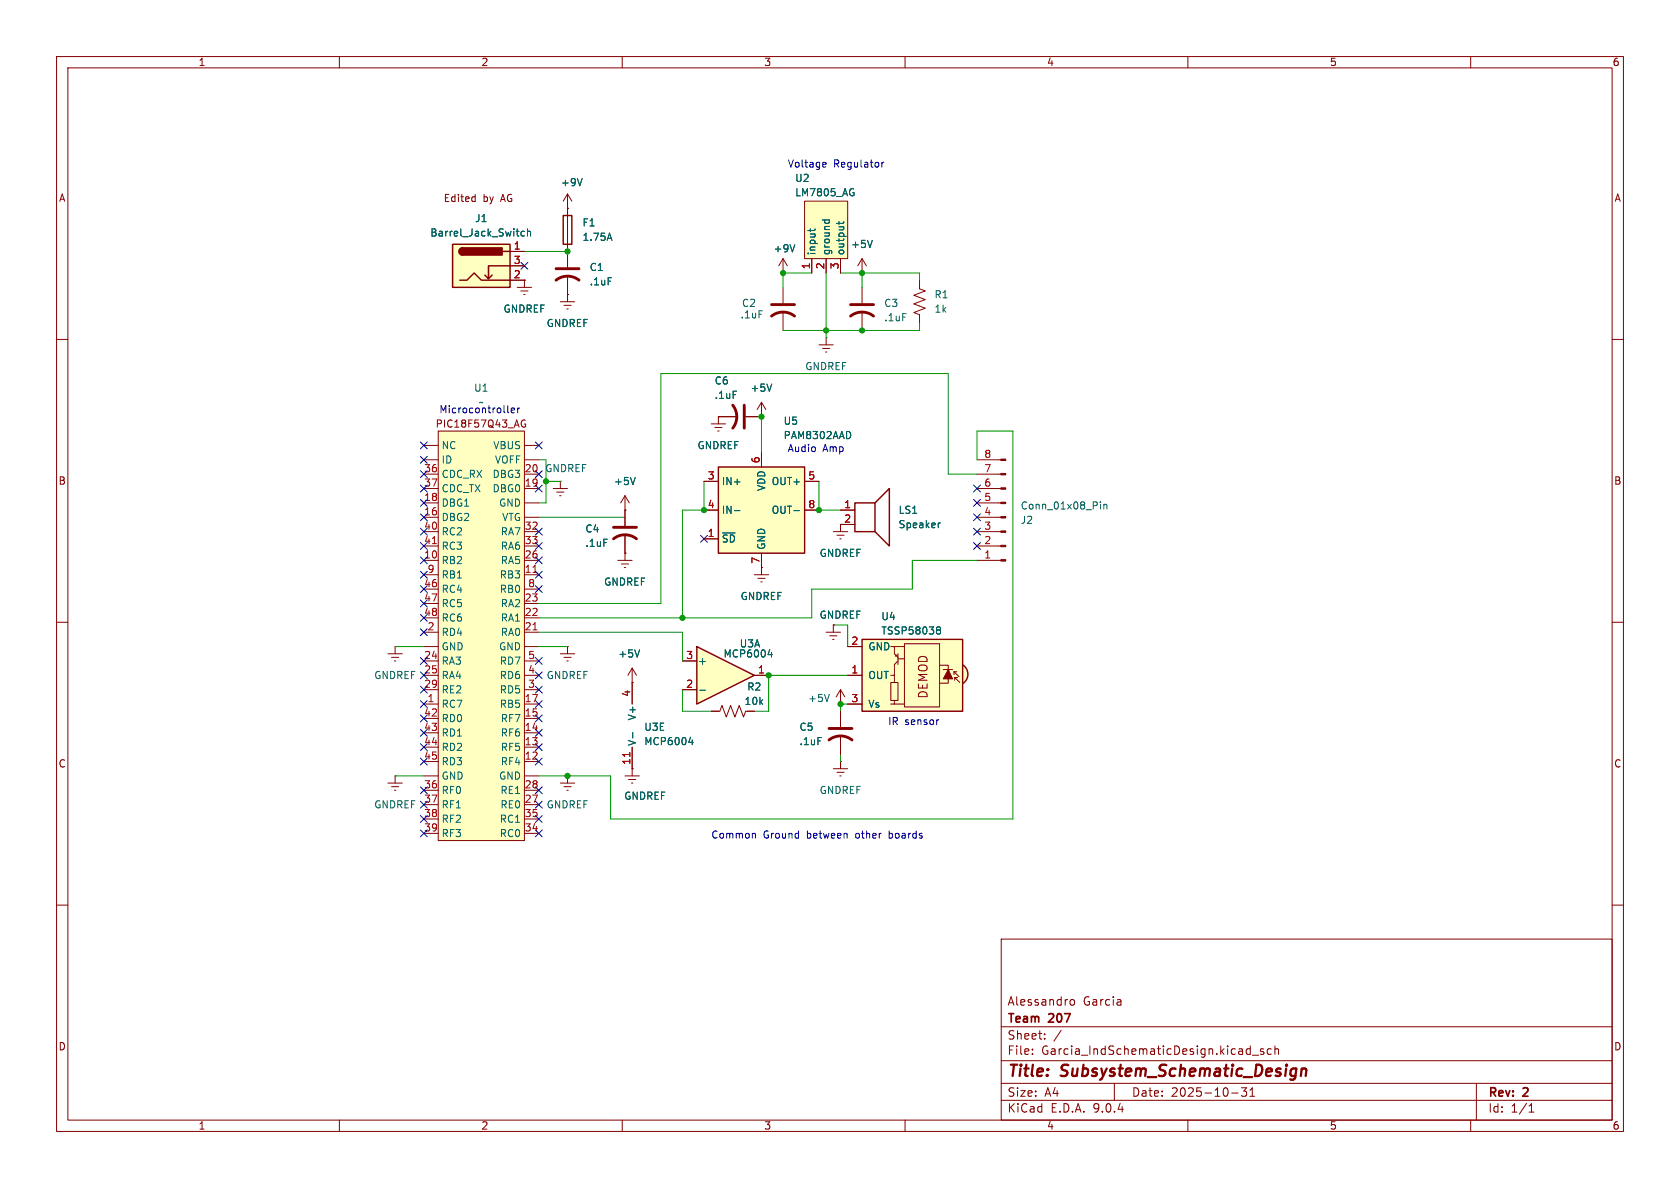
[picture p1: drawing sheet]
<svg xmlns="http://www.w3.org/2000/svg" width="297mm" height="210mm" viewBox="0 0 297 210" stroke-linecap="round" stroke-linejoin="round" font-family="sans-serif">
<g fill="none" stroke="#840000" stroke-width=".18">
<path d="M10 10h277v190h-277zM12 12h273v186h-273zM60 10v2M110 10v2M160 10v2M210 10v2M260 10v2M10 60h2M285 60h2M10 110h2M285 110h2M10 160h2"/>
<path d="M177 166h108v32h-108zM189.3 176.8l.4-.1 .3 .3v.4l-.3 .3-.4-.1-.1-.2v-.4zM285 160h2M60 198v2M110 198v2M160 198v2M177 194.5h108M177 191.5h108M177 187.5h108M177 181.5h108M182.5 186.3v.1M182.5 185.5v.1"/>
<path d="M184.7 183.6v.1M184.7 182.8v.1M187.6 182.1l-1.3 2M197 191.5v3M210 198v2M217.7 193.2h1.2M220.4 192.3l-.5 .6 .4 .1v.7l-.2 .1h-.4l-.2-.1M220.9 185.4l.1 .1M221 193.8h.8M221 192.7l.4-.4v1.5M221 184.9v1.5M221 186.3l-.1 .1"/>
<path d="M221.4 186.5h1.1M223.4 185.5l-.4-.1-.2 .2 .1 .2 .5 .2v.3h-.6M224.7 185.5l-.4-.1-.3 .3v.4l.2 .2h.5M225.4 185.5l.2-.1 .4 .1v.9M225.4 184.9v1.5M260 198v2M261 191.5v6.5M270.3 196.6h.9M270.3 195.5l.4-.4v1.5"/>
</g>
<path d="M230.1 189.1a.49 .49 0 0 1 .9 .1l-.2 1M230.1 188.9l-.1 1.3" fill="none" stroke="#840000" stroke-width=".4"/>
<path d="M80 43.2h10.2v7.6h-10.2z" fill="#ffffc2"/>
<path d="M80 43.2h10.2v7.6h-10.2zM81.3 49.5h1.2l1.3-1.2 1.3 1.2h5.1M81.8 43.8a.64 .64 0 0 0-.6 .7 .64 .64 0 0 0 .6 .6M87 48.6l-.6 .7M88.9 44.5h1.3M90.2 47h-3.8v2.3l-.7-.7" fill="none" stroke="#840000" stroke-width=".25"/>
<g fill="#840000" stroke="#840000" stroke-width=".25">
<path d="M81.3 44l.5-.2v1.3a.63 .63 0 0 1-.6-.4 .63 .63 0 0 1 .1-.7z"/>
<path d="M81.8 43.8h7v1.3h-7z"/>
</g>
<path d="M83.6 34.8h.4M84 34.4v1.2M84 35.6h-.4M90.2 44.5h2.5M90.2 47h2.5M90.2 49.5h2.5" fill="none" stroke="#840000" stroke-width=".18"/>
<path d="M92.7 40.9h-.4l-.2 .2 .1 .6h.5M93.3 41l.1-.1h.3l.1 .8M93.3 40.5v1.2" fill="none" stroke="#006464" stroke-width=".18"/>
<path d="M123.2 114.3l10.1 5.1-10.1 5.1z" fill="#ffffc2"/>
<path d="M123.2 114.3l10.1 5.1-10.1 5.1z" fill="none" stroke="#840000" stroke-width=".25"/>
<path d="M138.4 50.8v2.8M138.4 55.1v3.3M120.6 116.8h2.6M133.3 119.4h2.6M133.3 101.6h2.6M134 102.2h1.3M134.5 102.9h.2M134.6 100.3h.1M134.6 100.3v1.3M120.6 121.9h2.6" fill="none" stroke="#840000" stroke-width=".18"/>
<path d="M135.8 115.7h.8M136.4 115.3v.8M123.7 122h1" fill="none" stroke="#006464" stroke-width=".18"/>
<path d="M136.4 55.9a3.3 3.3 0 0 1 4.1 0M136.4 53.8h4.1" fill="none" stroke="#840000" stroke-width=".51"/>
<path d="M127 82.6h15.2v15.2h-15.2z" fill="#ffffc2"/>
<path d="M127 82.6h15.2v15.2h-15.2z" fill="none" stroke="#840000" stroke-width=".25"/>
<g fill="none" stroke="#840000" stroke-width=".18">
<path d="M97.8 86.4h2.5M98.4 87h1.3M98.9 87.6h.3M99.1 85.1h.1M99.1 85.1v1.3M124.5 85.1h2.5M124.5 90.2h2.5M124.5 95.3h2.5M134.6 80v2.6M134.6 97.8v2.5M142.2 85.1h2.6M142.2 90.2h2.6"/>
<path d="M146 111.8h2.6M146.7 112.4h1.3M147.2 113h.2M147.3 110.5h.1M147.3 110.5v1.3M148.6 124.5h.1M148.6 121.9l-.8 1.3M148.6 121.9l.8 1.3M148.6 121.9v2.6"/>
</g>
<path d="M150.3 76.6v.6M129.8 90.3h1M140.4 90.3h.9M146.6 122.8l-.4 1.2" fill="none" stroke="#006464" stroke-width=".18"/>
<path d="M142.2 35.6h7.7v10.1h-7.7z" fill="#ffffc2"/>
<g fill="none" stroke="#840000" stroke-width=".18">
<path d="M142.2 35.6h7.7v10.1h-7.7zM138.4 48.3h.1M138.4 45.7l-.7 1.3M138.4 45.7l.8 1.3M138.4 45.7v2.6M143.5 45.7v2.6M146 45.7v2.6M148.6 45.7v2.6M152.4 48.3h.1M152.4 45.7l-.8 1.3M152.4 45.7l.8 1.3M152.4 45.7v2.6"/>
<path d="M152.4 50.8v2.8M152.4 55.1v3.3M162.6 49.5v1.6l1 .3-2.1 .8 2.1 .8-2.1 .7 2.1 .8-2.1 .7 1.1 .4v1.6M110.5 90.2h.1M110.5 87.6l-.8 1.3M110.5 87.6l.8 1.3M110.5 87.6v2.6"/>
</g>
<path d="M145.4 38.9h1.2M145.8 38.9v.3M146.6 38.9v.3M148.3 39.2v.5M149.2 39.2l-.2 .3h-1.1M150.7 34.1h.3v.4l-.3 .1M150.8 33.3l.1 .1M140.5 43.3l-.4 1.2M143.2 40.5v.4M144.1 40.5l-.2 .3h-1.1M154.2 42.5l-.4 1.3M112.3 84.4l-.4 1.3" fill="none" stroke="#006464" stroke-width=".18"/>
<path d="M150.4 55.9a3.3 3.3 0 0 1 4 0M150.4 53.8h4" fill="none" stroke="#840000" stroke-width=".51"/>
<path d="M170.3 117.6a1.97 1.97 0 0 1 0 3.2l-1.2-1.6z" fill="#ffffc2" stroke="#ffffc2" stroke-width=".18"/>
<path d="M152.4 113h17.8v12.7h-17.8z" fill="#ffffc2"/>
<path d="M152.4 113h17.8v12.7h-17.8zM170.3 117.6a1.97 1.97 0 0 1 0 3.2" fill="none" stroke="#840000" stroke-width=".25"/>
<g fill="none" stroke="#840000" stroke-width=".18">
<path d="M149.9 114.3h2.5M149.9 119.4h2.5M157.5 114.3h.6v1.3l.6 .6M158.1 114.3h1.8M158.1 119.4v1.3M158.6 115.8h-.2v.3M158.7 116.8l-.6 .7v1.9h-.6M158.7 115.6v1.9M158.7 116.5h1.2M159.9 113.8h6.2v11.2h-6.2zM166.1 117.6h1.5v3.2h-1.5M166.8 118.4h1.6"/>
<path d="M168.7 118.7l.8 .9M168.7 118.7h.5M168.7 118.7v.6M168.8 119.8l.9 .9M168.8 119.8h.5M168.8 119.8v.5M149.9 124.5h2.5M157.5 120.7h1.2v3.1h-1.2zM158.1 123.8v.7h-.6M158.1 124.5h1.8"/>
</g>
<path d="M167.6 118.4l.8 1.6h-1.6z" fill="#840000" stroke="#840000" stroke-width=".18"/>
<path d="M165.8 110.8h.2l.3 .3-.3 .3M165.8 111.4h.2M166 111.4l.3 .2v.2l-.1 .2-.4 .1" fill="none" stroke="#006464" stroke-width=".18"/>
<path d="M77.5 76.2h15.2v72.4h-15.2z" fill="#ffffc2"/>
<g fill="none" stroke="#840000" stroke-width=".18">
<path d="M100.3 36.8h.1M100.3 34.3v12.9M100.3 34.3l-.7 1.3M100.3 34.3l.8 1.3M90.2 44.5h2.5M90.2 47h2.5M90.2 49.5h2.5M91.4 50.8h2.6M92.1 51.4h1.2M92.6 52.1h.2M92.7 49.5h.1M92.7 49.5v1.3"/>
<path d="M99.1 53.3h2.5M99.7 54h1.3M100.2 54.6h.3M100.3 52.1h.1M100.3 48.8v4.5M138.4 48.3h.1M143.5 45.7v2.6M146 59.7h.1M146 45.7v2.6M146 59.7v1.3M148.6 45.7v2.6M152.4 48.3h.1"/>
<path d="M74.9 78.7h2.6M77.5 76.2h15.2v72.4h-15.2zM92.7 75h.2v.4h-.5l-.2-.2M92.7 78.7h2.5M92.9 74.3h-.5l-.2 .2M125.7 74.9h2.6M126.4 75.6h1.2M126.9 76.2h.2M127 73.7h.1M127 73.7h3.3M127 73.7v1.2M131.8 73.7h2.8"/>
<path d="M134.6 73.7h.1M134.6 71.1l-.7 1.3M134.6 71.1l.8 1.3M134.6 71.1v2.6M144.8 61h2.5M145.4 61.6h1.3M145.9 62.2h.3M74.9 81.3h2.6M74.9 83.8h2.6M74.9 86.4h2.6M74.9 88.9h2.6M74.9 91.4h2.6"/>
<path d="M74.9 94h2.6M74.9 96.5h2.6M74.9 99.1h2.6M92.7 81.3h2.5M92.7 83.8h2.5M92.7 86.4h2.5M92.7 88.9h2.5M92.7 91.4h2.5M92.7 94h2.5M92.7 96.5h2.5M92.7 99.1h2.5M109.2 99.1h2.6"/>
<path d="M109.9 99.7h1.2M110.5 97.8h.1M110.5 90.2h.1M110.5 90.2v2.8M110.5 94.5v4.6M124.5 90.2h2.5M124.5 95.3h2.5M124.5 85.1h2.5M134.6 80v2.6M134.6 97.8v2.5M142.2 90.2h2.6M142.2 85.1h2.6"/>
<path d="M147.3 94h2.6M148 94.6h1.2M148.5 95.3h.2M148.6 90.2h2.5M151.1 92.7h-2.5v1.3M172.7 81.3h4.2M172.7 83.8h4.2M172.7 86.4h4.2M172.7 88.9h4.2M172.7 91.4h4.2M172.7 94h4.2M172.7 96.5h4.2"/>
<path d="M172.7 99.1h4.2M68.6 115.6h2.5M69.2 116.2h1.3M69.7 116.8h.3M69.8 114.3h.1M69.8 114.3v1.3M74.9 101.6h2.6M74.9 104.1h2.6M74.9 106.7h2.6M74.9 109.2h2.6M74.9 111.8h2.6M74.9 114.3h2.6"/>
<path d="M74.9 116.8h2.6M74.9 119.4h2.6M92.7 101.6h2.5M92.7 104.1h2.5M92.7 106.7h2.5M92.7 109.2h2.5M92.7 111.8h2.5M92.7 114.3h2.5M92.7 116.8h2.5M92.7 119.4h2.5M99.1 115.6h2.5M99.7 116.2h1.3"/>
<path d="M100.2 116.8h.3M100.3 114.3h.1M100.3 114.3v1.3M110.4 100.3h.2M111.8 118.1v6.4M111.8 118.1l-.8 1.3M111.8 118.1l.7 1.3M120.6 116.8h2.6M133.3 119.4h2.6M134.6 100.3h.1M147.3 110.5h.1M149.9 114.3h2.5"/>
<path d="M149.9 119.4h2.5M68.6 138.4h2.5M69.2 139.1h1.3M69.7 139.7h.3M69.8 137.2h.1M69.8 137.2v1.2M74.9 121.9h2.6M74.9 124.5h2.6M74.9 127h2.6M74.9 129.5h2.6M74.9 132.1h2.6M74.9 134.6h2.6"/>
<path d="M74.9 137.2h2.6M74.9 139.7h2.6M92.7 121.9h2.5M92.7 124.5h2.5M92.7 127h2.5M92.7 129.5h2.5M92.7 132.1h2.5M92.7 134.6h2.5M92.7 137.2h2.5M92.7 139.7h2.5M99.1 138.4h2.5M99.7 139.1h1.3"/>
<path d="M100.2 139.7h.3M100.3 137.2h.1M100.3 137.2v1.2M110.5 137.2h2.5M111.1 137.8h1.3M111.6 138.4h.3M111.8 135.9h.1M111.8 120.7h.1M111.8 132.1v5.1M120.6 121.9h2.6M125.7 125.7h1.6l.3-1 .8 2 .8-2 .7 2 .8-2 .7 2 .4-1h1.5M147.3 135.9h2.6"/>
<path d="M148 136.5h1.2M148.5 137.2h.2M148.6 134.6h.1M148.6 125.7v2.8M148.6 130v3.4M148.6 134.6v1.3M149.9 124.5h2.5M74.9 142.2h2.6M74.9 144.8h2.6M74.9 147.3h2.6M92.7 142.2h2.5M92.7 144.8h2.5"/>
<path d="M92.7 147.3h2.5"/>
</g>
<path d="M76.4 96.1h.8M94.2 101.2h.7M94.2 111.3h.7M111.3 133v.7" fill="none" stroke="#a90000" stroke-width=".18"/>
<g fill="none" stroke="#006464" stroke-width=".18">
<path d="M102.9 31.6l-.4 1.2M145.4 38.9h1.2M145.8 38.9v.3M146.6 38.9v.3M148.3 39.2v.5M149.2 39.2l-.2 .3h-1.1M150.7 34.1h.3v.4l-.3 .1M150.8 33.3l.1 .1M92.7 40.9h-.4l-.2 .2 .1 .6h.5M93.3 41l.1-.1h.3l.1 .8M93.3 40.5v1.2M107.8 41.2l.4 1.3"/>
<path d="M140.5 43.3l-.4 1.2M143.2 40.5v.4M144.1 40.5l-.2 .3h-1.1M154.2 42.5l-.4 1.3M136.4 67.9l-.4 1.3M150.3 76.6v.6M112.3 84.4l-.4 1.3M129.8 90.3h1M140.4 90.3h.9M166.2 92.4l-.3 .2M194.5 88.7v.1M194.5 89.1v.9"/>
<path d="M195.1 89.1v.9M195.1 89.3l.2-.2 .3 .1 .1 .8M113.1 114.9l-.5 1.2M135.8 115.7h.8M136.4 115.3v.8M165.8 110.8h.2l.3 .3-.3 .3M165.8 111.4h.2M166 111.4l.3 .2v.2l-.1 .2-.4 .1M111.9 129.5v1M121.8 131.2h.8M122.4 130.8v.8M123.7 122h1"/>
</g>
<path d="M98.3 49.5a3.3 3.3 0 0 1 4.1 0M98.3 47.5h4.1M129.5 71.6a3.3 3.3 0 0 1 0 4.1M131.6 71.6v4.1M108.5 95.3a3.3 3.3 0 0 1 4 0M108.5 93.2h4M146.6 130.8a3.3 3.3 0 0 1 4 0M146.6 128.8h4" fill="none" stroke="#840000" stroke-width=".51"/>
<path d="M99.6 38.1h1.5v5.1h-1.5zM151.1 88.9h3.6v5.1h-3.6zM154.7 88.9l2.5-2.5v10.1l-2.5-2.5" fill="none" stroke="#840000" stroke-width=".25"/>
<g fill="#840000" stroke="#840000" stroke-width=".18">
<path d="M176.9 98.9h.9v.3h-.9z"/>
<path d="M176.9 96.4h.9v.2h-.9z"/>
<path d="M176.9 93.9h.9v.2h-.9z"/>
<path d="M176.9 91.3h.9v.3h-.9z"/>
<path d="M176.9 88.8h.9v.2h-.9z"/>
<path d="M176.9 86.2h.9v.3h-.9z"/>
<path d="M176.9 83.7h.9v.2h-.9z"/>
<path d="M176.9 81.2h.9v.2h-.9z"/>
</g>
<g fill="none" stroke="#009600" stroke-width=".18">
<path d="M92.7 44.5h7.6M143.5 48.3h-5.1v2.5M146 48.3v11.4M148.6 48.3h14v1.2M152.4 48.3v2.5M162.6 57.2v1.2h-24.2M134.6 73.7v6.3M95.2 81.3h1.3v7.6h-1.3M95.2 91.4h15.3M96.5 85.1h2.6M124.5 85.1v5.1h-3.9v19M144.8 85.1v5.1h3.8"/>
<path d="M172.7 83.8h-5.1v-17.8h-50.8v40.7h-21.6M172.7 99.1h-11.4v5h-17.8v5.1h-48.3M172.7 81.3v-5.1h6.4v68.6h-71.2v-7.6h-12.7M69.8 114.3h5.1M95.2 111.8h25.4v5M95.2 114.3h5.1M147.3 110.5h2.6v3.8M149.9 119.4h-14v6.3h-2.6M69.8 137.2h5.1M120.6 121.9v3.8h5.1M148.6 133.4v1.2M149.9 124.5h-1.3v1.2"/>
</g>
<g fill="none" stroke="#000084" stroke-width=".18">
<path d="M92.1 46.4l1.2 1.2M93.3 46.4l-1.2 1.2M74.3 78.1l1.2 1.2M75.5 78.1l-1.2 1.2M94.6 78.1l1.3 1.2M95.9 78.1l-1.3 1.2M74.3 83.2l1.2 1.2M74.3 85.8l1.2 1.2M74.3 80.7l1.2 1.2M74.3 93.4l1.2 1.2M74.3 98.5l1.2 1.2M74.3 88.3l1.2 1.2"/>
<path d="M74.3 95.9l1.2 1.2M74.3 90.8l1.2 1.2M75.5 98.5l-1.2 1.2M75.5 83.2l-1.2 1.2M75.5 85.8l-1.2 1.2M75.5 80.7l-1.2 1.2M75.5 93.4l-1.2 1.2M75.5 88.3l-1.2 1.2M75.5 95.9l-1.2 1.2M75.5 90.8l-1.2 1.2M94.6 83.2l1.3 1.2M94.6 95.9l1.3 1.2"/>
<path d="M94.6 93.4l1.3 1.2M94.6 98.5l1.3 1.2M94.6 85.8l1.3 1.2M95.9 83.2l-1.3 1.2M95.9 95.9l-1.3 1.2M95.9 93.4l-1.3 1.2M95.9 98.5l-1.3 1.2M95.9 85.8l-1.3 1.2M123.9 94.6l1.2 1.3M125.1 94.6l-1.2 1.3M172.1 85.8l1.2 1.2M172.1 93.4l1.2 1.2"/>
<path d="M172.1 95.9l1.2 1.2M172.1 90.8l1.2 1.2M172.1 88.3l1.2 1.2M173.3 85.8l-1.2 1.2M173.3 93.4l-1.2 1.2M173.3 95.9l-1.2 1.2M173.3 90.8l-1.2 1.2M173.3 88.3l-1.2 1.2M74.3 118.8l1.2 1.2M74.3 101l1.2 1.2M74.3 106.1l1.2 1.2M74.3 103.5l1.2 1.2"/>
<path d="M74.3 111.2l1.2 1.2M74.3 116.2l1.2 1.2M74.3 108.6l1.2 1.2M75.5 103.5l-1.2 1.2M75.5 116.2l-1.2 1.2M75.5 118.8l-1.2 1.2M75.5 101l-1.2 1.2M75.5 106.1l-1.2 1.2M75.5 111.2l-1.2 1.2M75.5 108.6l-1.2 1.2M94.6 118.8l1.3 1.2M94.6 103.5l1.3 1.2"/>
<path d="M94.6 101l1.3 1.2M94.6 116.2l1.3 1.2M95.9 118.8l-1.3 1.2M95.9 103.5l-1.3 1.2M95.9 101l-1.3 1.2M95.9 116.2l-1.3 1.2M74.3 126.4l1.2 1.2M74.3 121.3l1.2 1.2M74.3 123.9l1.2 1.2M74.3 128.9l1.2 1.2M74.3 139.1l1.2 1.2M74.3 131.5l1.2 1.2"/>
<path d="M74.3 134l1.2 1.2M75.5 139.1l-1.2 1.2M75.5 123.9l-1.2 1.2M75.5 121.3l-1.2 1.2M75.5 126.4l-1.2 1.2M75.5 128.9l-1.2 1.2M75.5 131.5l-1.2 1.2M75.5 134l-1.2 1.2M94.6 134l1.3 1.2M94.6 123.9l1.3 1.2M94.6 126.4l1.3 1.2M94.6 128.9l1.3 1.2"/>
<path d="M94.6 139.1l1.3 1.2M94.6 131.5l1.3 1.2M94.6 121.3l1.3 1.2M95.9 134l-1.3 1.2M95.9 123.9l-1.3 1.2M95.9 126.4l-1.3 1.2M95.9 128.9l-1.3 1.2M95.9 139.1l-1.3 1.2M95.9 131.5l-1.3 1.2M95.9 121.3l-1.3 1.2M74.3 144.2l1.2 1.2M74.3 146.7l1.2 1.2"/>
<path d="M74.3 141.6l1.2 1.2M75.5 144.2l-1.2 1.2M75.5 146.7l-1.2 1.2M75.5 141.6l-1.2 1.2M94.6 141.6l1.3 1.2M94.6 144.2l1.3 1.2M94.6 146.7l1.3 1.2M95.9 141.6l-1.3 1.2M95.9 144.2l-1.3 1.2M95.9 146.7l-1.3 1.2"/>
</g>
<path d="M145.6 28.7l.4 .1v.2l-.6 .1M146 29.5h-.4M155.9 28.7v.8M156.3 28.7l-.4 .2M89.8 72.8l.1 .2M90.4 72.6l.6-.2-.1-.2-.3-.1-.2 .2v.6h.5M91.5 72.1v.9M91.9 72.1l-.4 .3M165.8 127.2h.2M133.2 147.3l.3 .2v.7" fill="none" stroke="#0000c2" stroke-width=".18"/>
<g fill="#009600" stroke="#009600" stroke-width=".18">
<circle cx="124.5" cy="90.2" r=".46"/>
<circle cx="134.6" cy="73.7" r=".46"/>
<circle cx="138.4" cy="48.3" r=".46"/>
<circle cx="96.5" cy="85.1" r=".46"/>
<circle cx="100.3" cy="44.5" r=".46"/>
<circle cx="100.3" cy="137.2" r=".46"/>
<circle cx="148.6" cy="124.5" r=".46"/>
<circle cx="135.9" cy="119.4" r=".46"/>
<circle cx="120.6" cy="109.2" r=".46"/>
<circle cx="144.8" cy="90.2" r=".46"/>
<circle cx="152.4" cy="48.3" r=".46"/>
<circle cx="152.4" cy="58.4" r=".46"/>
<circle cx="146" cy="58.4" r=".46"/>
</g>
<g font-size="2.8" fill="#840000">
<text x="178" y="190.9">Title:</text>
<text x="187.7" y="190.9">Subsystem_Schematic_Design</text>
</g>
<g font-size="2.1" fill="#840000">
<text x="164.2" y="123.6" transform="rotate(-90 164.2 123.6)">DEMOD</text>
<text x="178" y="178">Alessandro</text>
<text x="191.4" y="178">Garcia</text>
<text x="178" y="184">Sheet:</text>
<text x="178" y="181.2">Team</text>
<text x="185.5" y="181.2">207</text>
<text x="178" y="186.7">File:</text>
<text x="184.1" y="186.7">Garcia_IndSchematicDesign.kicad_sch</text>
<text x="178" y="196.9">KiCad</text>
<text x="178" y="194.1">Size:</text>
<text x="184.7" y="194.1">A4</text>
<text x="185.7" y="196.9">E.D.A.</text>
<text x="193.3" y="196.9">9.0.4</text>
<text x="200" y="194.1">Date:</text>
<text x="207" y="194.1">2025-10-31</text>
<text x="263" y="194.3">Rev:</text>
<text x="263" y="196.9">Id:</text>
<text x="267.1" y="196.9">1/1</text>
<text x="269.4" y="194.3">2</text>
</g>
<g font-size="1.8" fill="#840000">
<text x="35" y="11.9">1</text>
<text x="85" y="11.9">2</text>
<text x="135" y="11.9">3</text>
<text x="185" y="11.9">4</text>
<text x="235" y="11.9">5</text>
<text x="285" y="11.9">6</text>
<text x="10.3" y="35.9">A</text>
<text x="78.3" y="35.9">Edited</text>
<text x="85.4" y="35.9">by</text>
<text x="88.7" y="35.9">AG</text>
<text x="285.3" y="35.9">A</text>
<text x="76.9" y="75.8">PIC18F57Q43_AG</text>
<text x="10.3" y="85.9">B</text>
<text x="285.3" y="85.9">B</text>
<text x="10.3" y="135.9">C</text>
<text x="285.3" y="135.9">C</text>
<text x="10.3" y="185.9">D</text>
<text x="285.3" y="185.9">D</text>
<text x="35" y="199.9">1</text>
<text x="85" y="199.9">2</text>
<text x="135" y="199.9">3</text>
<text x="185" y="199.9">4</text>
<text x="235" y="199.9">5</text>
<text x="285" y="199.9">6</text>
</g>
<g font-size="1.8" fill="#0000c2">
<text x="139.2" y="29.8">Voltage</text>
<text x="147.4" y="29.8">Regulator</text>
<text x="84.5" y="72">~</text>
<text x="77.6" y="73.3">Microcontroller</text>
<text x="139.2" y="80.1">Audio</text>
<text x="145.5" y="80.1">Amp</text>
<text x="156.9" y="128.4">IR</text>
<text x="160" y="128.4">sensor</text>
<text x="125.6" y="148.4">Common</text>
<text x="134.9" y="148.4">Ground</text>
<text x="142.7" y="148.4">between</text>
<text x="151.5" y="148.4">other</text>
<text x="157.6" y="148.4">boards</text>
</g>
<g font-size="1.8" fill="#006464">
<text x="99.1" y="33.1">+9V</text>
<text x="140.5" y="34.9">LM7805_AG</text>
<text x="140.5" y="32.4">U2</text>
<text x="83.9" y="39.5">J1</text>
<text x="102.9" y="40.2">F1</text>
<text x="76" y="42">Barrel_Jack_Switch</text>
<text x="102.9" y="42.8">1.75A</text>
<text x="136.7" y="44.8">+9V</text>
<text x="144.4" y="45.2" transform="rotate(-90 144.4 45.2)">input</text>
<text x="146.9" y="45.2" transform="rotate(-90 146.9 45.2)">ground</text>
<text x="149.5" y="45.2" transform="rotate(-90 149.5 45.2)">output</text>
<text x="150.4" y="44">+5V</text>
<text x="104.1" y="48.1">C1</text>
<text x="104.1" y="50.6">.1uF</text>
<text x="165.1" y="52.9">R1</text>
<text x="88.9" y="55.5">GNDREF</text>
<text x="96.5" y="58">GNDREF</text>
<text x="130.8" y="56.5">.1uF</text>
<text x="131.1" y="54.5">C2</text>
<text x="156.2" y="54.5">C3</text>
<text x="156.2" y="57">.1uF</text>
<text x="165.1" y="55.5">1k</text>
<text x="142.3" y="65.6">GNDREF</text>
<text x="83.7" y="69.4">U1</text>
<text x="126.2" y="68.2">C6</text>
<text x="126.2" y="70.7">.1uF</text>
<text x="132.6" y="69.4">+5V</text>
<text x="138.4" y="75.3">U5</text>
<text x="138.4" y="77.8">PAM8302AAD</text>
<text x="78" y="79.6">NC</text>
<text x="78" y="82.1">ID</text>
<text x="87.1" y="79.6">VBUS</text>
<text x="87.4" y="82.1">VOFF</text>
<text x="96.3" y="83.7">GNDREF</text>
<text x="123.2" y="79.6">GNDREF</text>
<text x="78" y="84.7">CDC_RX</text>
<text x="78" y="87.2">CDC_TX</text>
<text x="78" y="89.8">DBG1</text>
<text x="87" y="84.7">DBG3</text>
<text x="87" y="87.2">DBG0</text>
<text x="88.1" y="89.8">GND</text>
<text x="108.5" y="86">+5V</text>
<text x="127.5" y="86">IN+</text>
<text x="135.5" y="86.9" transform="rotate(-90 135.5 86.9)">VDD</text>
<text x="136.3" y="86">OUT+</text>
<text x="78" y="92.3">DBG2</text>
<text x="78" y="94.8">RC2</text>
<text x="88.4" y="94.8">RA7</text>
<text x="88.7" y="92.3">VTG</text>
<text x="103.4" y="94.3">C4</text>
<text x="127.5" y="91">IN-</text>
<text x="136.3" y="91">OUT-</text>
<text x="158.8" y="91">LS1</text>
<text x="158.8" y="93.6">Speaker</text>
<text x="180.3" y="92.8">J2</text>
<text x="180.3" y="90.3">Conn_01x08_Pin</text>
<text x="78" y="97.4">RC3</text>
<text x="78" y="99.9">RB2</text>
<text x="88.4" y="97.4">RA6</text>
<text x="88.4" y="99.9">RA5</text>
<text x="103.4" y="96.9">.1uF</text>
<text x="127.5" y="96.1">~{SD}</text>
<text x="135.5" y="97.3" transform="rotate(-90 135.5 97.3)">GND</text>
<text x="144.8" y="98.7">GNDREF</text>
<text x="78" y="102.5">RB1</text>
<text x="78" y="105">RC4</text>
<text x="78" y="107.5">RC5</text>
<text x="88.2" y="102.5">RB3</text>
<text x="88.2" y="105">RB0</text>
<text x="88.4" y="107.5">RA2</text>
<text x="106.7" y="103.7">GNDREF</text>
<text x="130.8" y="106.3">GNDREF</text>
<text x="78" y="110.1">RC6</text>
<text x="78" y="112.6">RD4</text>
<text x="88.4" y="110.1">RA1</text>
<text x="88.4" y="112.6">RA0</text>
<text x="144.8" y="109.6">GNDREF</text>
<text x="155.7" y="112.4">TSSP58038</text>
<text x="155.7" y="109.8">U4</text>
<text x="78" y="115.2">GND</text>
<text x="78" y="117.7">RA3</text>
<text x="88.1" y="115.2">GND</text>
<text x="88.2" y="117.7">RD7</text>
<text x="109.2" y="116.4">+5V</text>
<text x="123.3" y="117.7">+</text>
<text x="127.8" y="116.4">MCP6004</text>
<text x="130.7" y="114.7">U3A</text>
<text x="153.4" y="115.2">GND</text>
<text x="66.1" y="120.2">GNDREF</text>
<text x="78" y="120.2">RA4</text>
<text x="78" y="122.8">RE2</text>
<text x="78" y="125.3">RC7</text>
<text x="88.2" y="120.2">RD6</text>
<text x="88.2" y="122.8">RD5</text>
<text x="88.2" y="125.3">RB5</text>
<text x="96.5" y="120.2">GNDREF</text>
<text x="131.5" y="124.8">10k</text>
<text x="132" y="122.3">R2</text>
<text x="142.8" y="124.3">+5V</text>
<text x="153.4" y="125.3">Vs</text>
<text x="153.4" y="120.2">OUT</text>
<text x="78" y="127.9">RD0</text>
<text x="78" y="130.4">RD1</text>
<text x="88.4" y="127.9">RF7</text>
<text x="88.4" y="130.4">RF6</text>
<text x="112.6" y="132" transform="rotate(-90 112.6 132)">V-</text>
<text x="112.6" y="127.5" transform="rotate(-90 112.6 127.5)">V+</text>
<text x="113.8" y="129.4">U3E</text>
<text x="113.8" y="131.9">MCP6004</text>
<text x="141.2" y="129.4">C5</text>
<text x="141.2" y="131.9">.1uF</text>
<text x="78" y="132.9">RD2</text>
<text x="78" y="135.5">RD3</text>
<text x="88.4" y="132.9">RF5</text>
<text x="88.4" y="135.5">RF4</text>
<text x="66.1" y="143.1">GNDREF</text>
<text x="78" y="138">GND</text>
<text x="78" y="140.6">RF0</text>
<text x="78" y="143.1">RF1</text>
<text x="88.1" y="138">GND</text>
<text x="88.4" y="140.6">RE1</text>
<text x="88.4" y="143.1">RE0</text>
<text x="96.5" y="143.1">GNDREF</text>
<text x="110.3" y="141.6">GNDREF</text>
<text x="144.8" y="140.6">GNDREF</text>
<text x="78" y="145.6">RF2</text>
<text x="78" y="148.2">RF3</text>
<text x="88.2" y="145.6">RC1</text>
<text x="88.2" y="148.2">RC0</text>
</g>
<g font-size="1.8" fill="#a90000">
<text x="90.7" y="44.2">1</text>
<text x="90.7" y="46.7">3</text>
<text x="143.3" y="47.7" transform="rotate(-90 143.3 47.7)">1</text>
<text x="145.8" y="47.7" transform="rotate(-90 145.8 47.7)">2</text>
<text x="148.3" y="47.7" transform="rotate(-90 148.3 47.7)">3</text>
<text x="90.7" y="49.3">2</text>
<text x="74.9" y="83.6">36</text>
<text x="92.7" y="83.6">20</text>
<text x="134.4" y="82" transform="rotate(-90 134.4 82)">6</text>
<text x="173.9" y="83.6">7</text>
<text x="173.9" y="81">8</text>
<text x="74.9" y="86.1">37</text>
<text x="74.9" y="88.6">18</text>
<text x="92.7" y="86.1">19</text>
<text x="125" y="84.8">3</text>
<text x="125" y="89.9">4</text>
<text x="142.8" y="84.8">5</text>
<text x="142.8" y="89.9">8</text>
<text x="149.2" y="89.9">1</text>
<text x="173.9" y="88.6">5</text>
<text x="173.9" y="86.1">6</text>
<text x="74.9" y="91.2">16</text>
<text x="74.9" y="93.7">40</text>
<text x="92.7" y="93.7">32</text>
<text x="125" y="95">1</text>
<text x="149.2" y="92.5">2</text>
<text x="173.9" y="93.7">3</text>
<text x="173.9" y="91.2">4</text>
<text x="74.9" y="96.3">41</text>
<text x="74.9" y="98.8">10</text>
<text x="75.5" y="101.3">9</text>
<text x="92.7" y="96.3">33</text>
<text x="92.7" y="98.8">26</text>
<text x="92.7" y="101.3">11</text>
<text x="134.4" y="99.8" transform="rotate(-90 134.4 99.8)">7</text>
<text x="173.9" y="98.8">1</text>
<text x="173.9" y="96.3">2</text>
<text x="74.9" y="103.9">46</text>
<text x="74.9" y="106.4">47</text>
<text x="92.7" y="106.4">23</text>
<text x="93.3" y="103.9">8</text>
<text x="74.9" y="109">48</text>
<text x="75.5" y="111.5">2</text>
<text x="92.7" y="109">22</text>
<text x="92.7" y="111.5">21</text>
<text x="74.9" y="116.6">24</text>
<text x="74.9" y="119.1">25</text>
<text x="93.3" y="116.6">5</text>
<text x="93.3" y="119.1">4</text>
<text x="121.2" y="116.6">3</text>
<text x="133.9" y="119.1">1</text>
<text x="150.4" y="119.1">1</text>
<text x="150.4" y="114">2</text>
<text x="74.9" y="121.7">29</text>
<text x="75.5" y="124.2">1</text>
<text x="92.7" y="124.2">17</text>
<text x="93.3" y="121.7">3</text>
<text x="111.5" y="123.3" transform="rotate(-90 111.5 123.3)">4</text>
<text x="121.2" y="121.7">2</text>
<text x="150.4" y="124.2">3</text>
<text x="74.9" y="126.7">42</text>
<text x="74.9" y="129.3">43</text>
<text x="74.9" y="131.8">44</text>
<text x="92.7" y="126.7">15</text>
<text x="92.7" y="129.3">14</text>
<text x="92.7" y="131.8">13</text>
<text x="74.9" y="134.4">45</text>
<text x="92.7" y="134.4">12</text>
<text x="111.5" y="135.3" transform="rotate(-90 111.5 135.3)">11</text>
<text x="74.9" y="139.4">36</text>
<text x="74.9" y="142">37</text>
<text x="92.7" y="139.4">28</text>
<text x="92.7" y="142">27</text>
<text x="74.9" y="144.5">38</text>
<text x="74.9" y="147.1">39</text>
<text x="92.7" y="144.5">35</text>
<text x="92.7" y="147.1">34</text>
</g>
</svg>
